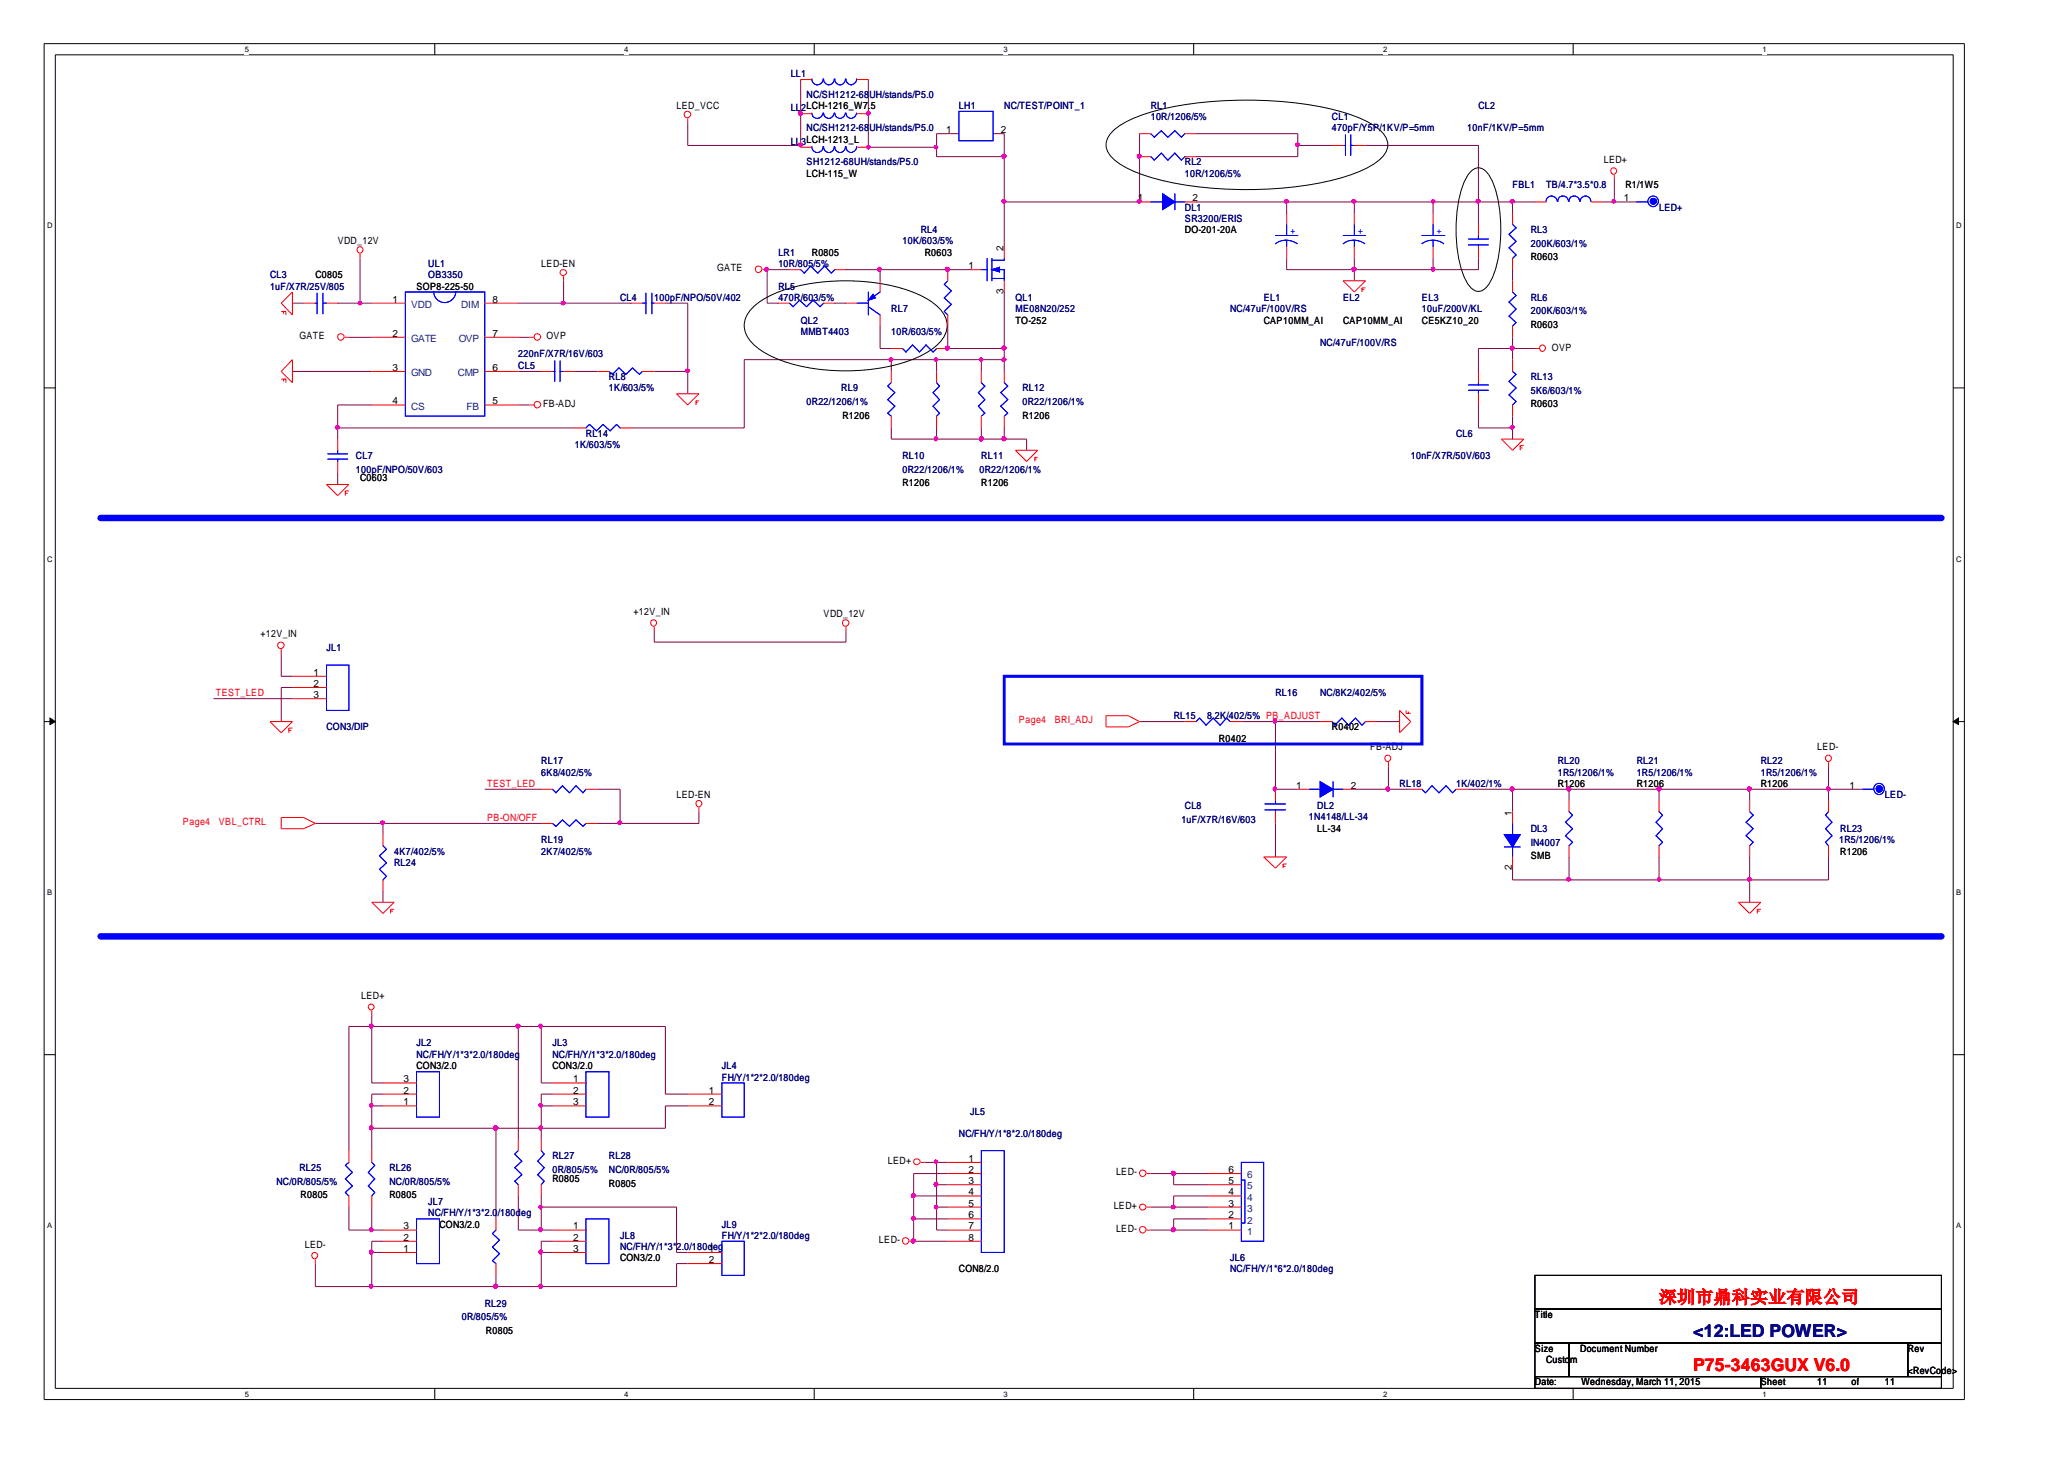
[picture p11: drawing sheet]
<svg xmlns="http://www.w3.org/2000/svg" width="297mm" height="210mm" viewBox="0 0 297 210" stroke-linecap="round" stroke-linejoin="round" font-family="sans-serif">
<path d="M6.3 6.3h276.4v195.1h-276.4zM8 7.9h273.1v191.8h-273.1z" fill="none" stroke="#000" stroke-width=".14"/>
<g fill="#fff">
<path d="M35.2 6.4h.6v1.4h-.6z"/>
<path d="M35.2 199.9h.6v1.4h-.6z"/>
</g>
<path d="M62.6 6.3v1.6M62.6 199.7v1.7" fill="none" stroke="#000" stroke-width=".14"/>
<g fill="#fff">
<path d="M89.8 6.4h.6v1.4h-.6z"/>
<path d="M89.8 199.9h.6v1.4h-.6z"/>
</g>
<path d="M117.2 6.3v1.6M117.2 199.7v1.7" fill="none" stroke="#000" stroke-width=".14"/>
<g fill="#fff">
<path d="M144.4 6.4h.6v1.4h-.6z"/>
<path d="M144.4 199.9h.6v1.4h-.6z"/>
</g>
<path d="M171.8 6.3v1.6M171.8 199.7v1.7" fill="none" stroke="#000" stroke-width=".14"/>
<g fill="#fff">
<path d="M199.1 6.4h.5v1.4h-.5z"/>
<path d="M199.1 199.9h.5v1.4h-.5z"/>
</g>
<path d="M226.4 6.3v1.6M226.4 199.7v1.7" fill="none" stroke="#000" stroke-width=".14"/>
<g fill="#fff">
<path d="M253.7 6.4h.6v1.4h-.6z"/>
<path d="M253.7 199.9h.6v1.4h-.6z"/>
<path d="M6.8 31.8h.7v1.3h-.7z"/>
<path d="M281.5 31.8h.8v1.3h-.8z"/>
<path d="M6.8 79.7h.7v1.3h-.7z"/>
<path d="M281.5 79.7h.8v1.3h-.8z"/>
</g>
<path d="M6.3 55.8h1.7M281.1 55.8h1.6" fill="none" stroke="#000" stroke-width=".14"/>
<g fill="#fff">
<path d="M6.8 127.7h.7v1.3h-.7z"/>
<path d="M281.5 127.7h.7v1.3h-.7z"/>
</g>
<path d="M6.3 103.8h1.7M281.1 103.8h1.6" fill="none" stroke="#000" stroke-width=".14"/>
<g fill="#000" stroke="#000" stroke-width=".14">
<path d="M7.2 103.3l.8 .5-.8 .4z" fill-rule="evenodd"/>
<path d="M281.1 103.8l.8-.5v.9z" fill-rule="evenodd"/>
</g>
<g fill="#fff">
<path d="M6.8 175.6h.6v1.4h-.6z"/>
<path d="M281.5 175.6h.6v1.4h-.6z"/>
</g>
<path d="M160.2 18.8a16.4 16.4 0 0 1 7.3-3.2 57.3 57.3 0 0 1 25.5 .5 15 15 0 0 1 5.7 2.7 2.48 2.48 0 0 1 0 4 16.8 16.8 0 0 1-7.3 3.2 56.3 56.3 0 0 1-25.5-.4 15.1 15.1 0 0 1-5.7-2.8 2.49 2.49 0 0 1 0-4zM211.7 24.6a1.37 1.37 0 0 1 2.1 0 9.8 9.8 0 0 1 2 5.6 19.7 19.7 0 0 1-1.1 10 2.5 2.5 0 0 1-1.9 1.7 2.5 2.5 0 0 1-1.9-1.7 20.1 20.1 0 0 1 0-14.3zM108.1 44.5a13.1 13.1 0 0 1 6.7-3.3 29.8 29.8 0 0 1 17.2 1.1 8.3 8.3 0 0 1 3.9 3.1 3.4 3.4 0 0 1-1.1 4.3 16.1 16.1 0 0 1-8.2 3.3 27.9 27.9 0 0 1-15.8-1.9 6.7 6.7 0 0 1-3.6-3.5 3.3 3.3 0 0 1 .9-3.1zM6.3 151.7h1.7M281.1 151.7h1.6M220.9 183.5h58.5v4.8h-58.5zM220.9 188.3h58.5v4.9h-58.5zM220.9 193.2h4.9v4.8h-4.9zM220.9 198h32.5v1.7h-32.5zM225.8 193.2h48.8v4.8h-48.8zM253.4 198h26v1.7h-26zM274.6 193.2h4.8v4.8h-4.8z" fill="none" stroke="#000" stroke-width=".14"/>
<g fill="none" stroke="#800040" stroke-width=".14">
<path d="M99 17.6v3.3h16.2M115.2 11.4v9.8M125 11.4v9.8h9.8M138 19.2h-3.2v3.3h9.7M142.9 19.2h1.6v16.3M164 19.2v9.9h-19.5M172.1 19.2h14.7v3.3h-14.7M51.8 37.2v6.4M113.6 38.8h-3.2v4.8h1.6M121.8 38.8h17.8M126.7 38.8v1.6M172.1 29.1h48.8"/>
<path d="M185.2 37.2v1.6h27.6v-1.6M185.2 29.1v1.6M186.8 20.9h4.9M194.9 29.1v1.6M194.9 37.2v3.2M196.5 20.9h16.3v11.4M206.2 29.1v1.6M206.2 37.2v1.6M217.7 29.1v1.6M217.7 38.8v1.6M230.6 29.1h4.9M232.3 25.8v3.3"/>
<path d="M42.1 43.6h1.6M42.1 53.4h11.4M48.6 43.6h4.9M50.2 48.5h3.3M53.5 58.3h-4.9v4.9M74.6 43.6h16.2M74.6 53.4h3.3M74.6 48.5h1.6M74.6 58.3h1.6M81.1 40.4v3.2M82.7 53.4h3.3M94.1 53.4h4.9"/>
<path d="M95.8 43.6h3.2v13.1M120.1 43.6h1.7M126.7 46.9v3.2h1.6M128.3 51.7v1.7M134.8 51.7v1.7M136.4 46.9v3.2h8.1M141.2 51.7v1.7M144.5 51.7h-37.4v9.9h-16.3M144.5 42v11.4M212.8 58.3v3.3h4.9M217.7 48.5v3.2M217.7 59.9v3.3"/>
<path d="M220.9 50.1h-8.1v3.3M48.6 61.6h34.1M48.6 68v1.7M128.3 61.6v1.6h19.4v1.6M134.8 61.6v1.6M141.2 61.6v1.6M144.5 61.6v1.6M40.5 94.1v3.2h1.6M42.1 98.9h-1.6v4.9M94.1 90.8v1.6h27.7v-1.6M30.7 100.5h11.4M45.4 118.5h32.5"/>
<path d="M55.1 118.5v1.6M69.8 113.6h8.1M86 113.6h3.2v4.9M100.6 116.8v1.7h-14.6M164 103.8h6.5M178.6 103.8h11.4M183.6 103.8v9.8h3.2M183.6 118.5v4.8M194.9 113.6h8.1M198.1 103.8h3.3M199.8 110.3v3.3M211.2 113.6h56.9"/>
<path d="M217.7 113.6v3.2M225.8 113.6v1.6M238.8 113.6v1.6M251.8 113.6v1.6M263.1 110.3v4.9M55.1 128.2v1.6M225.8 123.3v3.3M238.8 123.3v3.3M251.8 123.3v6.5M263.1 123.3v3.3h-45.4v-1.7M53.5 146.1v9.7h1.6M53.5 159.1h1.6"/>
<path d="M55.1 157.4h-1.6v8.1M74.6 147.7v16.2M77.9 147.7v8.1h1.6M77.9 159.1h1.6M79.5 157.4h-1.6v6.5M99 159.1h-3.2v3.2h-42.3M99 157.4h-3.2v-9.7h-45.6v17.8M50.2 173.7v3.3h4.9M53.5 173.7v3.3M55.1 178.6h-1.6v6.5M71.4 162.3v13.1M74.6 172.1v4.9h4.9"/>
<path d="M77.9 172.1v4.9M77.9 173.7h19.5v6.5h1.6M79.5 178.6h-1.6v6.5M131.5 172.1h4.9M131.5 175.4h4.9M133.1 167.2h3.3M134.8 167.2v9.8h1.6M134.8 173.7h1.6M134.8 170.4h1.6M136.4 168.8h-4.9v9.8h4.9M165.6 177h8.1M165.6 173.7h8.1"/>
<path d="M165.6 168.8h8.1M168.9 168.8v1.6h4.8M173.7 172.1h-4.8v1.6M173.7 175.4h-4.8v1.6M45.4 181.8v3.3h52v-3.3h1.6M53.5 180.2h1.6M71.4 183.5v1.6M77.9 180.2h1.6"/>
</g>
<g fill="#f0f" stroke="#f0f" stroke-width=".14">
<path d="M238.6 126.3h.3l.1 .2-.2 .3-.3-.3z" fill-rule="evenodd"/>
<path d="M206 28.8l.2-.1 .3 .3-.3 .2-.1-.1z" fill-rule="evenodd"/>
<path d="M141.1 51.5l.3 .1 .1 .1-.3 .3-.2-.3z" fill-rule="evenodd"/>
<path d="M77.6 173.5l.2-.1 .3 .3-.3 .2-.2-.1z" fill-rule="evenodd"/>
<path d="M134.6 173.4l.3 .1 .1 .2-.3 .2-.2-.2z" fill-rule="evenodd"/>
<path d="M134.6 166.9l.3 .1 .1 .1-.3 .3-.2-.3z" fill-rule="evenodd"/>
<path d="M77.6 158.9l.2-.1 .3 .2-.3 .3-.2-.1z" fill-rule="evenodd"/>
<path d="M53.2 158.9l.2-.1 .3 .2-.3 .3-.2-.1z" fill-rule="evenodd"/>
<path d="M51.6 43.5l.2-.1 .3 .2-.3 .3-.2-.1z" fill-rule="evenodd"/>
<path d="M134.6 51.5l.3 .1 .1 .1-.3 .3-.2-.3z" fill-rule="evenodd"/>
<path d="M232 28.8l.2-.1 .3 .3-.3 .2-.1-.1z" fill-rule="evenodd"/>
<path d="M134.5 21l.2-.1 .3 .3-.3 .2-.2-.1z" fill-rule="evenodd"/>
<path d="M124.7 21l.3-.1 .2 .3-.2 .2-.2-.1z" fill-rule="evenodd"/>
<path d="M238.6 126.3h.3l.1 .2-.2 .3-.3-.3z" fill-rule="evenodd"/>
<path d="M206 28.8l.2-.1 .3 .3-.3 .2-.1-.1z" fill-rule="evenodd"/>
<path d="M141.1 51.5l.3 .1 .1 .1-.3 .3-.2-.3z" fill-rule="evenodd"/>
<path d="M77.6 173.5l.2-.1 .3 .3-.3 .2-.2-.1z" fill-rule="evenodd"/>
<path d="M134.6 173.4l.3 .1 .1 .2-.3 .2-.2-.2z" fill-rule="evenodd"/>
<path d="M134.6 166.9l.3 .1 .1 .1-.3 .3-.2-.3z" fill-rule="evenodd"/>
<path d="M77.6 158.9l.2-.1 .3 .2-.3 .3-.2-.1z" fill-rule="evenodd"/>
<path d="M53.2 158.9l.2-.1 .3 .2-.3 .3-.2-.1z" fill-rule="evenodd"/>
<path d="M51.6 43.5l.2-.1 .3 .2-.3 .3-.2-.1z" fill-rule="evenodd"/>
<path d="M134.6 51.5l.3 .1 .1 .1-.3 .3-.2-.3z" fill-rule="evenodd"/>
<path d="M232 28.8l.2-.1 .3 .3-.3 .2-.1-.1z" fill-rule="evenodd"/>
<path d="M134.5 21l.2-.1 .3 .3-.3 .2-.2-.1z" fill-rule="evenodd"/>
<path d="M124.7 21l.3-.1 .2 .3-.2 .2-.2-.1z" fill-rule="evenodd"/>
<circle cx="238.7" cy="113.5" r=".28"/>
<circle cx="77.8" cy="185" r=".28"/>
<circle cx="48.6" cy="61.5" r=".28"/>
<circle cx="53.4" cy="180.1" r=".28"/>
<circle cx="74.5" cy="147.6" r=".31"/>
<circle cx="199.7" cy="113.5" r=".28"/>
<circle cx="217.6" cy="113.5" r=".31"/>
<circle cx="144.5" cy="22.5" r=".31"/>
<circle cx="225.8" cy="126.5" r=".28"/>
<circle cx="225.8" cy="113.5" r=".31"/>
<circle cx="251.7" cy="113.5" r=".31"/>
<circle cx="53.4" cy="147.6" r=".28"/>
<circle cx="263.1" cy="113.5" r=".28"/>
<circle cx="77.8" cy="176.9" r=".28"/>
<circle cx="144.5" cy="51.8" r=".28"/>
<circle cx="53.4" cy="185" r=".28"/>
<circle cx="141.2" cy="63.1" r=".28"/>
<circle cx="131.4" cy="178.5" r=".31"/>
<circle cx="131.4" cy="172" r=".31"/>
<circle cx="131.5" cy="175.3" r=".28"/>
<circle cx="134.7" cy="170.4" r=".28"/>
<circle cx="251.8" cy="126.5" r=".28"/>
<circle cx="53.4" cy="176.9" r=".28"/>
<circle cx="194.9" cy="29" r=".28"/>
<circle cx="77.8" cy="147.6" r=".28"/>
<circle cx="194.8" cy="38.7" r=".31"/>
<circle cx="134.7" cy="63.1" r=".28"/>
<circle cx="71.3" cy="162.3" r=".31"/>
<circle cx="53.4" cy="162.3" r=".28"/>
<circle cx="77.8" cy="180.1" r=".28"/>
<circle cx="77.8" cy="162.3" r=".28"/>
<circle cx="164" cy="29" r=".28"/>
<circle cx="144.5" cy="63.1" r=".31"/>
<circle cx="98.9" cy="53.4" r=".28"/>
<circle cx="81.1" cy="43.6" r=".28"/>
<circle cx="136.3" cy="38.7" r=".31"/>
<circle cx="144.5" cy="50.1" r=".31"/>
<circle cx="136.3" cy="50.1" r=".31"/>
<circle cx="128.2" cy="51.8" r=".28"/>
<circle cx="206.2" cy="38.7" r=".28"/>
<circle cx="185.1" cy="29" r=".28"/>
<circle cx="217.7" cy="29" r=".28"/>
<circle cx="212.7" cy="29" r=".28"/>
<circle cx="217.6" cy="50.1" r=".31"/>
<circle cx="217.7" cy="61.5" r=".28"/>
<circle cx="186.7" cy="20.9" r=".28"/>
<circle cx="144.5" cy="29" r=".28"/>
<circle cx="110.3" cy="38.7" r=".28"/>
<circle cx="126.6" cy="38.7" r=".28"/>
<circle cx="71.3" cy="185" r=".31"/>
<circle cx="168.9" cy="168.8" r=".31"/>
<circle cx="168.9" cy="173.7" r=".28"/>
<circle cx="168.9" cy="176.9" r=".31"/>
<circle cx="183.4" cy="113.5" r=".28"/>
<circle cx="183.4" cy="103.8" r=".28"/>
<circle cx="163.9" cy="22.5" r=".31"/>
<circle cx="89.2" cy="118.4" r=".28"/>
<circle cx="55.1" cy="118.4" r=".28"/>
<circle cx="115.2" cy="20.9" r=".28"/>
<circle cx="124.9" cy="16.3" r=".28"/>
<circle cx="115.2" cy="16.3" r=".31"/>
</g>
<g fill="none" stroke="#f00" stroke-width=".14">
<path d="M99 17v.6M115.2 11.4h1.6M115.2 16.4h1.6M123.4 11.4h1.6M123.4 16.4h1.6M164 19.2h1.6M170.5 19.2h1.6M51.8 36.5v.7M81.1 39.7v.7M109.7 38.8h.7M113.6 38.8h1.6M115.2 21.2h1.6"/>
<path d="M120.1 38.8h1.7M123.4 21.2h1.6M136.4 38.8v1.6M139.6 38.8h1.6M144.5 35.5v1.7M164 29.1h1.6M164 22.5h1.6M170.5 29.1h1.6M170.5 22.5h1.6M185.2 30.7v1.6M185.2 35.5v1.7M191.7 20.9h1.6"/>
<path d="M194.9 20.9h1.6M194.9 30.7v1.6M194.9 35.5v1.7M206.2 30.7v1.6M206.2 35.5v1.7M212.8 32.3v1.6M212.8 35.5v1.7M217.7 30.7v1.6M217.7 37.2v1.6M220.9 29.1h1.6M229 29.1h1.6M232.3 25.2v.6"/>
<path d="M40.5 44.8h.6v.5M40.5 54.5h.6v.5M40.8 44.8v.3M40.8 54.5v.4M42.1 42v3.3l-1.6-1.7zM42.1 51.7v3.3l-1.6-1.6zM43.7 43.6h1.7M47 43.6h1.6M49.6 48.5h.6M53.5 48.5h4.8M53.5 58.3h4.8M53.5 43.6h4.8"/>
<path d="M53.5 53.4h4.8M69.8 48.5h4.8M69.8 58.3h4.8M69.8 43.6h4.8M69.8 53.4h4.8M76.2 48.5h.7M76.2 58.3h.7M77.9 53.4h1.6M81.1 53.4h1.6M86 53.4h1.6M90.8 43.6h1.7M92.5 53.4h1.6"/>
<path d="M94.1 43.6h1.7M97.4 56.7h3.2l-1.6 1.6zM100.2 57.9h.2M100.6 57.7h-.4v.6M112 43.6h1.6M118.5 43.6h1.6M121.8 43.6h1.6M126.7 40.4v1.6M126.7 45.3v1.6M128.3 50.1h1.6M128.3 53.4v1.6M128.3 59.9v1.7"/>
<path d="M134.8 50.1h1.6M134.8 53.4v1.6M134.8 59.9v1.7M136.4 45.3v1.6M141.2 53.4v1.6M141.2 59.9v1.7M144.5 40.4v1.6M144.5 53.4v1.6M144.5 59.9v1.7M193.3 40.4h3.2l-1.6 1.6zM196 41.7h.3M196.5 41.4h-.5v.6"/>
<path d="M212.8 53.4v1.6M212.8 56.7v1.6M217.7 40.4v1.6M217.7 46.9v1.6M217.7 51.7v1.7M217.7 58.3v1.6M220.9 50.1h.7M47 69.7h3.2l-1.6 1.6zM48.6 63.2v1.6M48.6 66.4v1.6M49.7 71h.3M50.2 70.6h-.5v.7"/>
<path d="M82.7 61.6h1.6M89.2 61.6h1.6M146.1 64.8h3.3l-1.7 1.6zM148.9 66.1h.3M149.4 65.8h-.5v.6M216.1 63.2h3.2l-1.6 1.6zM218.8 64.4h.3M219.3 64.1h-.5v.7M40.5 93.4v.7M42.1 97.3h4.9M42.1 98.9h4.9M94.1 90.2v.6"/>
<path d="M121.8 90.2v.6M38.9 103.8h3.2l-1.6 1.6zM40.5 117.6h3.2l1.7 .9-1.7 .7h-3.2zM41.6 105.1h.3M42.1 104.7h-.5v.7M42.1 100.5h4.9M77.9 113.6h1.6M77.9 118.5h1.6M84.3 113.6h1.7M84.3 118.5h1.7M100.6 116.2v.6M159.2 103h3.2l1.6 .8-1.6 .8h-3.2z"/>
<path d="M170.5 103.8h1.6M177 103.8h1.6M183.6 113.6v1.6M183.6 116.8v1.7M186.8 113.6h1.6M190 103.8h1.7M193.3 113.6h1.6M196.5 103.8h1.6M199.8 109.7v.6M201.4 102.2l1.6 1.6-1.6 1.6zM202.4 102.2v.4h.6M202.7 102.4v.2"/>
<path d="M203 113.6h1.6M209.5 113.6h1.7M217.7 116.8v1.7M225.8 115.2v1.6M238.8 115.2v1.6M251.8 115.2v1.6M263.1 109.7v.6M263.1 115.2v1.6M53.5 129.8h3.2l-1.6 1.6zM55.1 120.1v1.6M55.1 126.6v1.6M56.2 131.1h.4"/>
<path d="M56.7 130.8h-.5v.6M181.9 123.3h3.3l-1.6 1.6zM184.7 124.6h.3M185.2 124.3h-.5v.6M217.7 123.3v1.6M225.8 121.7v1.6M238.8 121.7v1.6M250.2 129.8h3.2l-1.6 1.6zM251.8 121.7v1.6M252.9 131.1h.3M253.4 130.8h-.5v.6M263.1 121.7v1.6"/>
<path d="M53.5 145.4v.7M55.1 155.8h4.8M55.1 157.4h4.8M55.1 159.1h4.8M79.5 155.8h4.8M79.5 157.4h4.8M79.5 159.1h4.8M99 157.4h4.9M99 159.1h4.9M50.2 165.5v1.7M50.2 172.1v1.6M53.5 165.5v1.7"/>
<path d="M53.5 172.1v1.6M55.1 178.6h4.8M55.1 177h4.8M71.4 175.4v1.6M74.6 163.9v1.6M74.6 170.4v1.7M77.9 163.9v1.6M77.9 170.4v1.7M79.5 178.6h4.8M79.5 177h4.8M130.9 178.6h.6M132.5 167.2h.6"/>
<path d="M136.4 178.6h4.8M136.4 167.2h4.8M136.4 177h4.8M136.4 173.7h4.8M136.4 168.8h4.8M136.4 175.4h4.8M136.4 172.1h4.8M136.4 170.4h4.8M165 177h.6M165 173.7h.6M165 168.8h.6M173.7 177h4.9"/>
<path d="M173.7 173.7h4.9M173.7 168.8h4.9M173.7 175.4h4.9M173.7 172.1h4.9M173.7 170.4h4.9M45.4 181.2v.6M55.1 180.2h4.8M71.4 181.8v1.7M79.5 180.2h4.8M99 180.2h4.9M99 181.8h4.9"/>
<circle cx="98.9" cy="16.5" r=".48"/>
<circle cx="51.8" cy="35.9" r=".45"/>
<circle cx="81.1" cy="39.2" r=".45"/>
<circle cx="109.2" cy="38.7" r=".48"/>
<circle cx="232.2" cy="24.6" r=".45"/>
<circle cx="49.1" cy="48.5" r=".48"/>
<circle cx="77.3" cy="48.5" r=".48"/>
<circle cx="77.3" cy="58.2" r=".48"/>
<circle cx="222" cy="50.1" r=".45"/>
<circle cx="40.4" cy="92.8" r=".48"/>
<circle cx="94" cy="89.6" r=".45"/>
<circle cx="121.7" cy="89.6" r=".48"/>
<circle cx="100.6" cy="115.6" r=".45"/>
<circle cx="199.7" cy="109.1" r=".45"/>
<circle cx="263.1" cy="109.1" r=".45"/>
<circle cx="53.4" cy="144.9" r=".42"/>
<circle cx="130.3" cy="178.5" r=".48"/>
<circle cx="132" cy="167.1" r=".45"/>
<circle cx="164.5" cy="176.9" r=".48"/>
<circle cx="164.5" cy="168.8" r=".48"/>
<circle cx="164.5" cy="173.7" r=".45"/>
<circle cx="45.3" cy="180.6" r=".45"/>
</g>
<path d="M14.5 74.5h264.9M14.5 134.7h264.9" fill="none" stroke="#00f" stroke-width=".93"/>
<path d="M144.5 97.3h60.1v9.7h-60.1z" fill="none" stroke="#00f" stroke-width=".42"/>
<g fill="none" stroke="#00f" stroke-width=".14">
<path d="M116.8 11.4a.81 .81 0 0 0 .8 .8 .81 .81 0 0 0 .8-.8M116.8 16.3a.81 .81 0 0 0 .8 .7 .81 .81 0 0 0 .8-.7M118.5 11.4a.77 .77 0 0 0 .8 .8 .77 .77 0 0 0 .8-.8M118.5 16.3a.76 .76 0 0 0 .8 .7 .76 .76 0 0 0 .8-.7M120.1 11.4a.77 .77 0 0 0 .8 .8 .77 .77 0 0 0 .8-.8M120.1 16.3a.76 .76 0 0 0 .8 .7 .76 .76 0 0 0 .8-.7M121.8 11.4a.77 .77 0 0 0 .7 .8 .77 .77 0 0 0 .8-.8M121.8 16.3a.76 .76 0 0 0 .7 .7 .76 .76 0 0 0 .8-.7M138 16h4.9v4.2h-4.9zM165.6 19.2l.5 .5 1-.9 1 .9 1-.9 .9 .9 .5-.5M193.6 19.4v3M194.4 19.4v3"/>
<path d="M115.2 38.8l.5 .5 1-1 1 1 1-1 .9 1 .5-.5M116.8 21.1a.81 .81 0 0 0 .8 .8 .81 .81 0 0 0 .8-.8M118.5 21.1a.77 .77 0 0 0 .8 .8 .77 .77 0 0 0 .8-.8M120.1 21.1a.77 .77 0 0 0 .8 .8 .77 .77 0 0 0 .8-.8M121.8 21.1a.77 .77 0 0 0 .7 .8 .77 .77 0 0 0 .8-.8M141.2 38.8h.9M142.1 37.2v3.2M142.7 37.2v3.2M142.7 38.8h1.8v1.6M144.5 37.2v.2h-1.8M165.6 29.1h4.9M165.6 22.5l.5 .5 1-1 1 1 1-1 .9 1 .5-.5"/>
<path d="M169.1 27.9v2.3M183.6 35.1a2.67 2.67 0 0 1 3.1 0M183.6 33.9h3.2M185.2 32.3v1.6M185.2 34.6v.9M193.3 35.1a2.67 2.67 0 0 1 3.1 0M193.3 20.9h.3M193.3 33.9h3.2M194.4 20.9h.5M194.9 32.3v1.6M194.9 34.6v.9M204.6 35.1a2.67 2.67 0 0 1 3.2 0"/>
<path d="M204.6 33.9h3.3M206.2 32.3v1.6M206.2 34.6v.9M211.3 34.4h2.9M211.3 35.2h2.9M212.8 33.9v.5M212.8 35.2v.3M217.7 32.3l.5 .5-1 .9 1 1-1 1 1 1-.5 .5M222.5 29a.81 .81 0 0 1 .8-.8 .81 .81 0 0 1 .8 .8M224.2 29a.76 .76 0 0 1 .8-.8 .76 .76 0 0 1 .7 .8M225.8 29a.76 .76 0 0 1 .8-.8 .76 .76 0 0 1 .7 .8M227.4 29a.76 .76 0 0 1 .8-.8 .76 .76 0 0 1 .7 .8"/>
<path d="M235.5 29.1h1.7M45.4 43.6h.2M45.6 42.2v2.9M46.5 43.6h.5M46.5 42.2v2.9M58.3 42h11.5v17.9h-11.5zM62.4 41.9a1.61 1.61 0 0 0 1.6 1.6 1.61 1.61 0 0 0 1.6-1.6M79.5 53.4h.3M79.8 51.9v3M80.6 53.4h.5M80.6 51.9v3M87.6 53.4l.5 .5 1-1 1 1 .9-1 1 1 .5-.5"/>
<path d="M92.5 43.6h.5M93 42.2v2.9M93.8 43.6h.3M93.8 42.2v2.9M113.6 43.6l.5 .5 1-.9 1 .9 .9-.9 1 .9 .5-.5M123.4 43.6h1.6M125 44.1l1.7 1.2M125 42v3.3M126.7 42l-1.7 1.2M128.3 55l-.5 .6 1 .9-1 1 1 .9-1 1.1 .5 .4M129.9 50.1l.5 .5 .9-1 1 1 1-1 1 1 .5-.5M134.8 55l.4 .6-.9 .9 .9 1-.9 .9 .9 1.1-.4 .4"/>
<path d="M136.4 40.4l-.5 .5 1 .9-1 1.1 1 .9-1 1 .5 .5M141.2 55l.5 .6-.9 .9 .9 1-.9 .9 .9 1.1-.5 .4M142.7 40.1h1.8M144.5 55l.5 .6-1 .9 1 1-1 .9 1 1.1-.5 .4M211.3 56.1h2.9M211.3 55.4h2.9M212.8 55v.4M212.8 56.1v.6M217.7 42l.5 .5-1 .9 1 1.1-1 1 1 .9-.5 .5M217.7 53.4l.5 .5-1 1 1 .9-1 1 1 1-.5 .5M47.2 65.3h2.8M47.2 66.1h2.8"/>
<path d="M48.6 64.8v.5M48.6 66.1v.3M84.3 61.6l.5-.5 1.1 .9 .9-.9 1 .9 .9-.9 .5 .5M47 95.7h3.2v6.5h-3.2zM79.5 118.5l.5 .4 .9-.9 1.1 .9 .9-.9 1 .9 .4-.4M79.5 113.6l.5 .5 .9-1.1 1.1 1.1 .9-1.1 1 1.1 .4-.5M172.1 103.8l.5-.5 1 1 1-1 1 1 .9-1 .5 .5M182 115.7h3M182 116.5h3M183.6 115.2v.5M183.6 116.5v.3M188.4 113.6h4.9"/>
<path d="M191.7 103.8l.4 .5 1-1 1 1 1-1 .9 1 .5-.5M191.9 112.5v2.2M204.6 113.6l.5 .5 1-1.1 1 1.1 1-1.1 .9 1.1 .5-.5M217.7 118.5v4.8M225.8 116.8l.5 .5-1 1 1 .9-1 1 1 1-.5 .5M238.8 116.8l.5 .5-1 1 1 .9-1 1 1 1-.5 .5M251.8 116.8l.5 .5-1 1 1 .9-1 1 1 1-.5 .5M263.1 116.8l-.4 .5 1 1-1 .9 1 1-1 1 .4 .5M268.1 113.6h1.6M55.1 121.7l.5 .5-1 .9 1 1-1 1 1 1-.5 .5M216.5 121.8h2.3M59.9 154.2h3.3v6.5h-3.3z"/>
<path d="M84.3 154.2h3.3v6.5h-3.3zM103.9 155.8h3.2v4.9h-3.2zM50.2 167.2l-.5 .5 1 1-1 .9 1 1-1 .9 .5 .6M53.5 167.2l.4 .5-.9 1 .9 .9-.9 1 .9 .9-.4 .6M59.9 175.4h3.3v6.4h-3.3zM71.4 177l-.5 .5 1 .9-1 1 1 1-1 1 .5 .4M74.6 165.5l-.5 .5 1 1.1-1 .9 1 1-1 .9 .5 .5M77.9 165.5l.4 .5-.9 1.1 .9 .9-.9 1 .9 .9-.4 .5M84.3 175.4h3.3v6.4h-3.3zM103.9 178.6h3.2v4.9h-3.2zM141.2 165.5h3.3v14.7h-3.3zM178.6 167.2h3.3v11.4h-3.3z"/>
<path d="M178.6 169.8h.6v6.2h-.6"/>
<circle cx="237.9" cy="29" r=".75"/>
<circle cx="270.4" cy="113.5" r=".77"/>
</g>
<g fill="#00f" stroke="#00f" stroke-width=".14">
<path d="M142.7 38.8l1.1-.3v.6z" fill-rule="evenodd"/>
<path d="M142.7 38.8l1.1-.3v.6z" fill-rule="evenodd"/>
<path d="M216.5 120.1h2.3l-1.1 1.7z" fill-rule="evenodd"/>
<path d="M216.5 120.1h2.3l-1.1 1.7z" fill-rule="evenodd"/>
<path d="M190 112.5l1.9 1.1-1.9 1.1z" fill-rule="evenodd"/>
<path d="M190 112.5l1.9 1.1-1.9 1.1z" fill-rule="evenodd"/>
<path d="M125.6 42.3l.4 .6-1 .3z" fill-rule="evenodd"/>
<path d="M125.6 42.3l.4 .6-1 .3z" fill-rule="evenodd"/>
<path d="M167.3 27.9l1.8 1.2-1.8 1.1z" fill-rule="evenodd"/>
<path d="M167.3 27.9l1.8 1.2-1.8 1.1z" fill-rule="evenodd"/>
<circle cx="238" cy="29" r=".45"/>
<circle cx="270.5" cy="113.5" r=".48"/>
</g>
<g font-size="2.5" fill="#f00">
<text x="238.8" y="187.5">深圳市鼎科实业有限公司</text>
<text x="243.7" y="197.2">P75-3463GUX V6.0</text>
</g>
<text font-size="2.5" fill="#000080" x="243.7" y="192.3">&lt;12:LED POWER&gt;</text>
<g font-size="1.4" fill="#000080">
<text x="113.8" y="11.1">LL1</text>
<text x="113.8" y="16">LL2LCH-1216_W7.5</text>
<text x="116.1" y="14.1">NC/SH1212-68</text>
<text x="125.1" y="14.1">UH/stands/P5.0</text>
<text x="138" y="15.7">LH1</text>
<text x="144.5" y="15.7">NC/TEST/POINT_1</text>
<text x="165.6" y="15.7">RL1</text>
<text x="165.6" y="17.3">10R/1206/5%</text>
<text x="191.7" y="17.3">CL1</text>
<text x="212.8" y="15.7">CL2</text>
<text x="113.8" y="20.8">LL3LCH-1213_L</text>
<text x="116.1" y="18.9">NC/SH1212-68</text>
<text x="116.1" y="23.8">SH1212-68UH/stands/P5.0</text>
<text x="125.1" y="18.9">UH/stands/P5.0</text>
<text x="170.5" y="23.8">RL2</text>
<text x="191.7" y="18.9">470pF/Y5P/1KV/P=5mm</text>
<text x="211.2" y="18.9">10nF/1KV/P=5mm</text>
<text x="170.5" y="25.4">10R/1206/5%</text>
<text x="217.7" y="27">FBL1</text>
<text x="222.5" y="27">TB/4.7*3.5*0.8</text>
<text x="129.9" y="35.2">10K/603/5%</text>
<text x="132.5" y="33.5">RL4</text>
<text x="170.5" y="30.3">DL1</text>
<text x="170.5" y="31.9">SR3200/ERIS</text>
<text x="220.3" y="33.5">RL3</text>
<text x="220.3" y="35.5">200K/603/1%</text>
<text x="238.8" y="30.3">LED+</text>
<text x="38.9" y="40.1">CL3</text>
<text x="38.9" y="41.7">1uF/X7R/25V/805</text>
<text x="61.6" y="38.5">UL1</text>
<text x="61.6" y="40.1">OB3350</text>
<text x="112" y="41.7">RL5</text>
<text x="112" y="36.8">LR1</text>
<text x="112" y="38.5">10R/805/5%</text>
<text x="89.2" y="43.3">CL4</text>
<text x="94.1" y="43.3">100pF/NPO/50V/402</text>
<text x="112" y="43.3">470R/603/5%</text>
<text x="115.2" y="46.6">QL2</text>
<text x="128.3" y="44.9">RL7</text>
<text x="146.1" y="43.3">QL1</text>
<text x="146.1" y="44.9">ME08N20/252</text>
<text x="177" y="44.9">NC/47uF/100V/RS</text>
<text x="181.9" y="43.3">EL1</text>
<text x="193.3" y="43.3">EL2</text>
<text x="204.6" y="43.3">EL3</text>
<text x="204.6" y="44.9">10uF/200V/KL</text>
<text x="220.3" y="43.3">RL6</text>
<text x="220.3" y="45.2">200K/603/1%</text>
<text x="74.6" y="53">CL5</text>
<text x="74.6" y="51.4">220nF/X7R/16V/603</text>
<text x="115.2" y="48.2">MMBT4403</text>
<text x="128.3" y="48.2">10R/603/5%</text>
<text x="190" y="49.8">NC/47uF/100V/RS</text>
<text x="87.6" y="54.7">RL8</text>
<text x="87.6" y="56.3">1K/603/5%</text>
<text x="116.1" y="58.3">0R22/1206/1%</text>
<text x="121.1" y="56.3">RL9</text>
<text x="147.2" y="56.3">RL12</text>
<text x="147.2" y="58.3">0R22/1206/1%</text>
<text x="220.3" y="54.7">RL13</text>
<text x="220.3" y="56.7">5K6/603/1%</text>
<text x="82.7" y="64.4">1K/603/5%</text>
<text x="84.3" y="62.8">RL14</text>
<text x="209.5" y="62.8">CL6</text>
<text x="51.2" y="66.1">CL7</text>
<text x="51.2" y="68">100pF/NPO/50V/603</text>
<text x="129.9" y="66.1">RL10</text>
<text x="129.9" y="68">0R22/1206/1%</text>
<text x="141" y="68">0R22/1206/1%</text>
<text x="141.2" y="66.1">RL11</text>
<text x="203" y="66.1">10nF/X7R/50V/603</text>
<text x="47" y="93.7">JL1</text>
<text x="183.6" y="100.2">RL16</text>
<text x="190" y="100.2">NC/8K2/402/5%</text>
<text x="47" y="105.1">CON3/DIP</text>
<text x="168.9" y="103.5">RL15</text>
<text x="173.7" y="103.5">8.2K/402/5% PB_ADJUST</text>
<text x="173.7" y="103.5">8.2K/402/5%</text>
<text x="77.9" y="109.9">RL17</text>
<text x="77.9" y="111.6">6K8/402/5%</text>
<text x="201.4" y="113.2">RL18</text>
<text x="209.5" y="113.2">1K/402/1%</text>
<text x="224.2" y="109.9">RL20</text>
<text x="224.2" y="111.6">1R5/1206/1%</text>
<text x="235.5" y="109.9">RL21</text>
<text x="235.5" y="111.6">1R5/1206/1%</text>
<text x="253.4" y="109.9">RL22</text>
<text x="253.4" y="111.6">1R5/1206/1%</text>
<text x="170" y="118.4">1uF/X7R/16V/603</text>
<text x="170.5" y="116.4">CL8</text>
<text x="188.4" y="118">1N4148/LL-34</text>
<text x="189.6" y="116.4">DL2</text>
<text x="220.3" y="119.7">DL3</text>
<text x="264.8" y="119.7">RL23</text>
<text x="271.3" y="114.8">LED-</text>
<text x="56.7" y="124.6">RL24</text>
<text x="56.7" y="123">4K7/402/5%</text>
<text x="77.9" y="121.3">RL19</text>
<text x="77.9" y="123">2K7/402/5%</text>
<text x="220.3" y="121.7">IN4007</text>
<text x="264.7" y="121.3">1R5/1206/1%</text>
<text x="59.9" y="150.6">JL2</text>
<text x="59.9" y="152.2">NC/FH/Y/1*3*2.0/180deg</text>
<text x="79.5" y="150.6">JL3</text>
<text x="79.5" y="152.2">NC/FH/Y/1*3*2.0/180deg</text>
<text x="103.9" y="153.9">JL4</text>
<text x="103.9" y="155.5">FH/Y/1*2*2.0/180deg</text>
<text x="139.6" y="160.4">JL5</text>
<text x="79.5" y="166.8">RL27</text>
<text x="87.6" y="166.8">RL28</text>
<text x="138" y="163.6">NC/FH/Y/1*8*2.0/180deg</text>
<text x="39.8" y="170.4">NC/0R/805/5%</text>
<text x="43.1" y="168.5">RL25</text>
<text x="56" y="168.5">RL26</text>
<text x="56" y="170.4">NC/0R/805/5%</text>
<text x="61.6" y="173.3">JL7</text>
<text x="79.5" y="168.8">0R/805/5%</text>
<text x="87.6" y="168.8">NC/0R/805/5%</text>
<text x="61.6" y="174.9">NC/FH/Y/1*3*2.0</text>
<text x="71.6" y="174.9">/180deg</text>
<text x="89.2" y="178.2">JL8</text>
<text x="89.2" y="179.8">NC/FH/Y/1*3*</text>
<text x="97.4" y="179.8">2.0/180deg</text>
<text x="103.9" y="176.6">JL9</text>
<text x="103.9" y="178.2">FH/Y/1*2*2.0/180deg</text>
<text x="177" y="181.5">JL6</text>
<text x="177" y="183.1">NC/FH/Y/1*6*2.0/180deg</text>
<text x="66.5" y="189.9">0R/805/5%</text>
<text x="69.8" y="188">RL29</text>
</g>
<g font-size="1.4">
<text x="97.4" y="15.7">LED_VCC</text>
<text x="136.1" y="19.1">1</text>
<text x="144" y="19.1">2</text>
<text x="230.8" y="23.5">LED+</text>
<text x="116.1" y="25.4">LCH-115_W</text>
<text x="163.7" y="29">1</text>
<text x="171.6" y="29">2</text>
<text x="233.7" y="29">1</text>
<text x="233.9" y="27">R1/1W5</text>
<text x="48.6" y="35.2">VDD_12V</text>
<text x="170.5" y="33.5">DO-201-20A</text>
<text x="45.4" y="40.1">C0805</text>
<text x="59.9" y="41.7">SOP8-225-50</text>
<text x="77.9" y="38.5">LED-EN</text>
<text x="103.2" y="39">GATE</text>
<text x="116.8" y="36.8">R0805</text>
<text x="133.1" y="36.8">R0603</text>
<text x="139.4" y="38.7">1</text>
<text x="144.4" y="36.1" transform="rotate(-90 144.4 36.1)">2</text>
<text x="220.3" y="37.4">R0603</text>
<text x="56.5" y="43.5">1</text>
<text x="70.9" y="43.5">8</text>
<text x="144.4" y="42.3" transform="rotate(-90 144.4 42.3)">3</text>
<text x="146.1" y="46.6">TO-252</text>
<text x="181.9" y="46.6">CAP10MM_AI</text>
<text x="193.3" y="46.6">CAP10MM_AI</text>
<text x="204.6" y="46.6">CE5KZ10_20</text>
<text x="220.3" y="47.2">R0603</text>
<text x="43.1" y="48.8">GATE</text>
<text x="56.5" y="48.4">2</text>
<text x="56.5" y="53.4">3</text>
<text x="70.9" y="53.4">6</text>
<text x="70.9" y="48.4">7</text>
<text x="78.7" y="48.8">OVP</text>
<text x="223.4" y="50.5">OVP</text>
<text x="56.5" y="58.2">4</text>
<text x="70.9" y="58.2">5</text>
<text x="78.1" y="58.6">FB-ADJ</text>
<text x="220.3" y="58.6">R0603</text>
<text x="121.2" y="60.2">R1206</text>
<text x="147.2" y="60.2">R1206</text>
<text x="51.8" y="69.3">C0603</text>
<text x="129.9" y="69.9">R1206</text>
<text x="141.2" y="69.9">R1206</text>
<text x="91.2" y="88.5">+12V_IN</text>
<text x="118.5" y="88.8">VDD_12V</text>
<text x="37.5" y="91.7">+12V_IN</text>
<text x="45.1" y="97.2">1</text>
<text x="45.1" y="98.8">2</text>
<text x="45.1" y="100.4">3</text>
<text x="175.4" y="106.7">R0402</text>
<text x="191.7" y="105.1">R0402</text>
<text x="197.2" y="108">FB-ADJ</text>
<text x="261.5" y="108">LED-</text>
<text x="186.5" y="113.5">1</text>
<text x="194.4" y="113.5">2</text>
<text x="224.2" y="113.2">R1206</text>
<text x="235.5" y="113.2">R1206</text>
<text x="253.4" y="113.2">R1206</text>
<text x="266.2" y="113.5">1</text>
<text x="97.4" y="114.8">LED-EN</text>
<text x="189.6" y="119.7">LL-34</text>
<text x="217.6" y="117.4" transform="rotate(-90 217.6 117.4)">1</text>
<text x="217.6" y="125.2" transform="rotate(-90 217.6 125.2)">2</text>
<text x="220.3" y="123.6">SMB</text>
<text x="264.8" y="123">R1206</text>
<text x="52" y="143.8">LED+</text>
<text x="58.1" y="155.7">3</text>
<text x="59.9" y="153.9">CON3/2.0</text>
<text x="79.5" y="153.9">CON3/2.0</text>
<text x="82.5" y="155.7">1</text>
<text x="58.1" y="159">1</text>
<text x="58.1" y="157.3">2</text>
<text x="82.5" y="157.3">2</text>
<text x="82.5" y="159">3</text>
<text x="102" y="157.3">1</text>
<text x="102" y="159">2</text>
<text x="127.8" y="167.5">LED+</text>
<text x="139.4" y="167.1">1</text>
<text x="43.3" y="172.4">R0805</text>
<text x="56" y="172.4">R0805</text>
<text x="79.5" y="170.1">R0805</text>
<text x="87.6" y="170.7">R0805</text>
<text x="139.4" y="168.8">2</text>
<text x="139.4" y="170.4">3</text>
<text x="139.4" y="172">4</text>
<text x="139.4" y="173.6">5</text>
<text x="160.6" y="169.1">LED-</text>
<text x="176.8" y="173.6">3</text>
<text x="176.8" y="172">4</text>
<text x="176.8" y="170.4">5</text>
<text x="176.8" y="168.8">6</text>
<text x="43.9" y="179.5">LED-</text>
<text x="58.1" y="178.5">2</text>
<text x="58.1" y="176.9">3</text>
<text x="63.2" y="176.6">CON3/2.0</text>
<text x="82.5" y="176.9">1</text>
<text x="82.5" y="178.5">2</text>
<text x="126.5" y="178.8">LED-</text>
<text x="139.4" y="175.3">6</text>
<text x="139.4" y="176.9">7</text>
<text x="139.4" y="178.5">8</text>
<text x="160.3" y="174">LED+</text>
<text x="160.6" y="177.2">LED-</text>
<text x="176.8" y="176.9">1</text>
<text x="176.8" y="175.3">2</text>
<text x="58.1" y="180.1">1</text>
<text x="82.5" y="180.1">3</text>
<text x="89.2" y="181.5">CON3/2.0</text>
<text x="102" y="180.1">1</text>
<text x="102" y="181.7">2</text>
<text x="138" y="183.1">CON8/2.0</text>
<text x="69.9" y="191.9">R0805</text>
<text x="220.9" y="189.6">Title</text>
<text x="220.9" y="194.5">Size</text>
<text x="222.5" y="196.1">Custom</text>
<text x="227.4" y="194.5">Document Number</text>
<text x="274.6" y="194.5">Rev</text>
<text x="274.6" y="197.7">&lt;RevCode&gt;</text>
<text x="220.9" y="199.3">Date:</text>
<text x="227.6" y="199.3">Wednesday, March 11, 2015</text>
<text x="253.4" y="199.3">Sheet</text>
<text x="261.5" y="199.3">11</text>
<text x="266.4" y="199.3">of</text>
<text x="271.3" y="199.3">11</text>
</g>
<g font-size="1.4" fill="#00f">
<text x="185.7" y="33.7">+</text>
<text x="195.4" y="33.7">+</text>
<text x="206.8" y="33.7">+</text>
</g>
<g font-size="1.4" fill="#004080">
<text x="59.2" y="44.3">VDD</text>
<text x="66.4" y="44.3">DIM</text>
<text x="59.2" y="49.2">GATE</text>
<text x="66" y="49.2">OVP</text>
<text x="59.2" y="54.1">GND</text>
<text x="59.2" y="58.9">CS</text>
<text x="65.9" y="54.1">CMP</text>
<text x="67.1" y="58.9">FB</text>
<text x="179.5" y="172.7">4</text>
<text x="179.5" y="171.1">5</text>
<text x="179.5" y="169.5">6</text>
<text x="179.5" y="177.6">1</text>
<text x="179.5" y="176">2</text>
<text x="179.5" y="174.3">3</text>
</g>
<g font-size="1.4" fill="#f00">
<text x="31.1" y="100.2">TEST_LED</text>
<text x="146.6" y="104.1">Page4</text>
<text x="151.8" y="104.1">BRI_ADJ</text>
<text x="70.1" y="113.2">TEST_LED</text>
<text x="26.3" y="118.7">Page4</text>
<text x="31.5" y="118.7">VBL_CTRL</text>
<text x="70.1" y="118.1">PB-ON/OFF</text>
</g>
<g font-size="1.1">
<text x="35.2" y="7.5">5</text>
<text x="89.8" y="7.5">4</text>
<text x="144.4" y="7.5">3</text>
<text x="199.1" y="7.5">2</text>
<text x="253.7" y="7.5">1</text>
<text x="6.8" y="32.9">D</text>
<text x="281.5" y="32.9">D</text>
<text x="6.8" y="80.8">C</text>
<text x="281.5" y="80.8">C</text>
<text x="6.8" y="128.8">B</text>
<text x="281.5" y="128.8">B</text>
<text x="6.8" y="176.7">A</text>
<text x="281.5" y="176.7">A</text>
<text x="35.2" y="201">5</text>
<text x="89.8" y="201">4</text>
<text x="144.4" y="201">3</text>
<text x="199.1" y="201">2</text>
<text x="253.7" y="201">1</text>
</g>
</svg>
